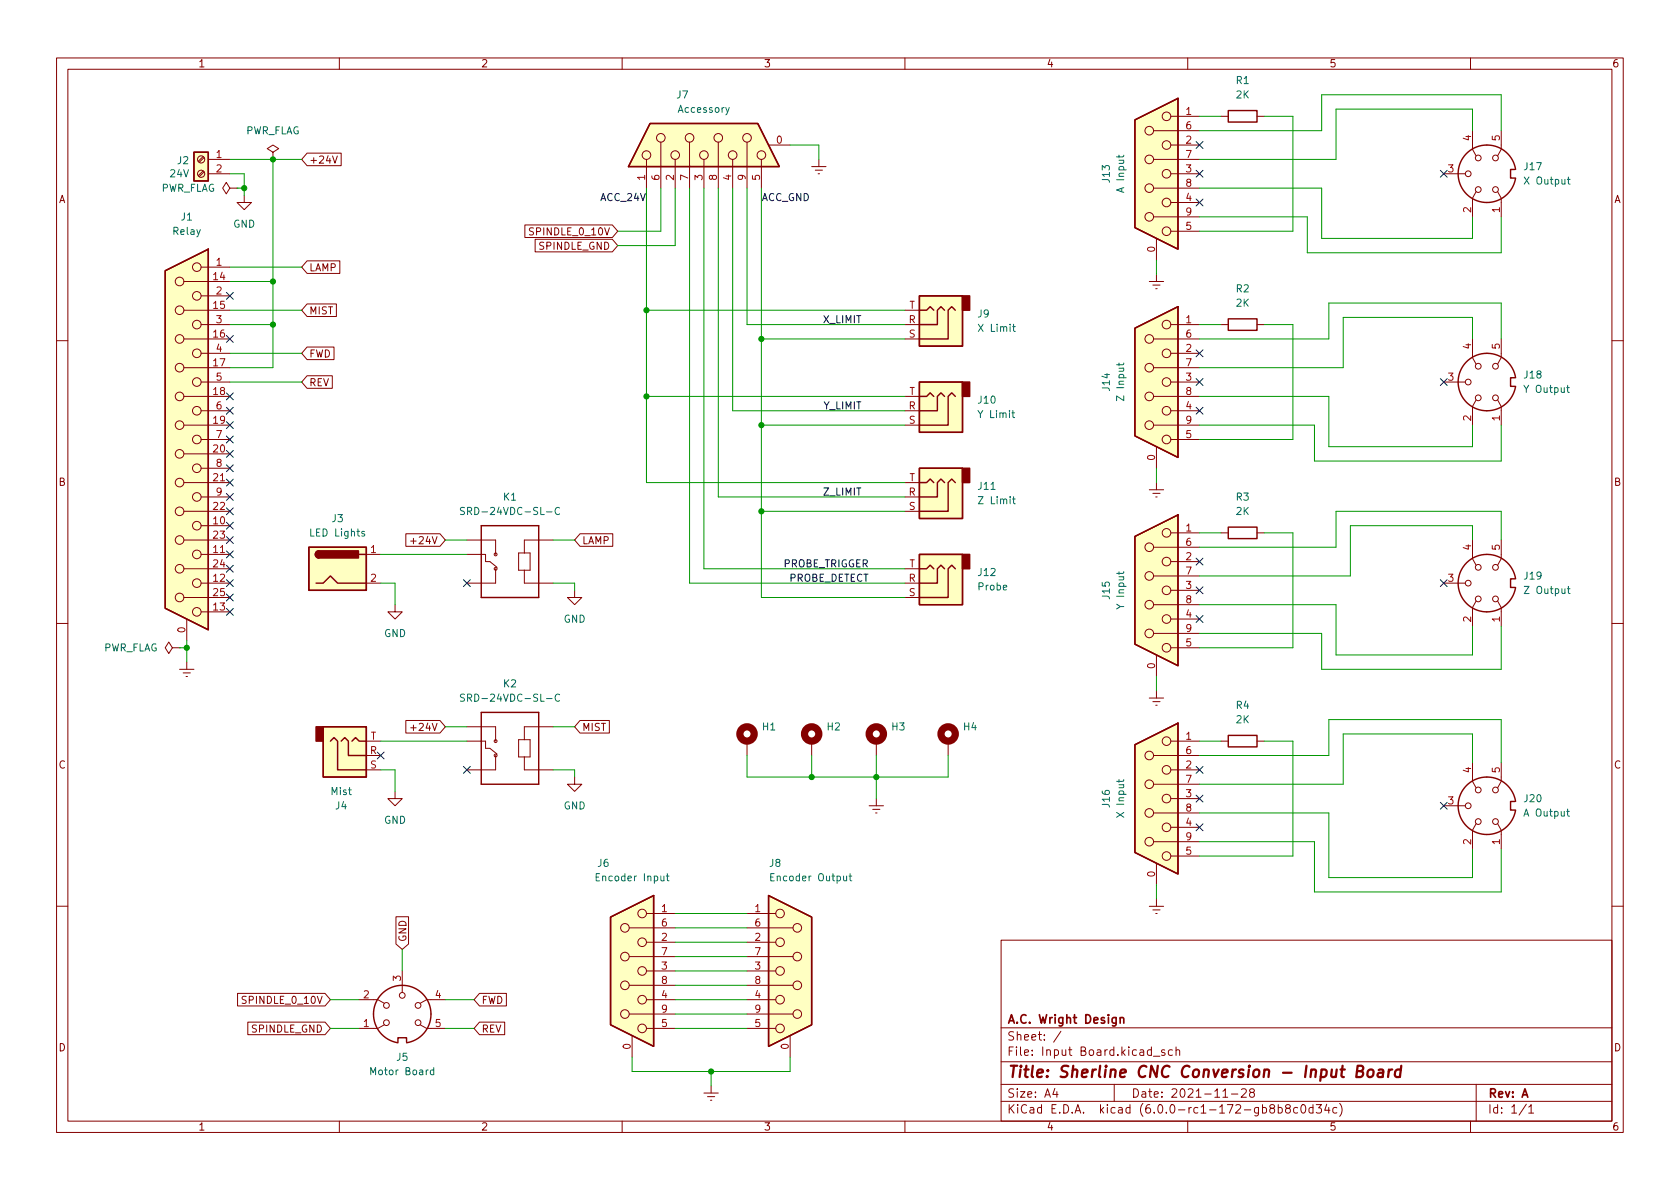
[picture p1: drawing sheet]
<svg xmlns="http://www.w3.org/2000/svg" width="297mm" height="210mm" viewBox="0 0 297 210" stroke-linecap="round" stroke-linejoin="round" font-family="sans-serif">
<g fill="none" stroke="#840000" stroke-width=".18">
<path d="M10 10.2h277v190.1h-277zM12 12.2h273v186.1h-273zM60 10.2v2M110 10.2v2M160 10.2v2M210 10.2v2M260 10.2v2M35.9 30.2l-.8 .9M35.9 27.7l-.8 .8M36.1 30.4l-.9 .8M36.1 27.9l-.9 .8M36.8 30.7h3.8"/>
<path d="M36.8 28.2h3.8M40.6 33.3l-.6-1-.6 1 .6 1 .6-1h1.3M41.9 33.3h.1M43.2 34.5v1.3h1.2l-1.2 1.3-1.3-1.3h1.3M48.3 26.9l1-.6-1-.7-1.1 .7 1.1 .6v1.3M48.3 28.2h.1M54.3 27.1h6v2.2h-6l-1-1.1zM58.8 27.6l.4 1.3 .4-1.3M92.8 39.8h15.5l.9 1.1-.9 1.1h-15.5zM114.3 28.2v5.1M116.8 25.1v8.2M119.4 28.2v5.1"/>
<path d="M121.9 25.1v8.2M124.5 28.2v5.1M127 25.1v8.2M129.5 28.2v5.1M132.1 25.1v8.2M134.6 28.2v5.1M135.9 25.6h3.8M143.5 29.5h2.5M144.1 30.1h1.3M144.7 30.7h.2M144.8 28.2v1.3M204 38.3h8.1"/>
<path d="M204 33.3h8.1M204 28.2h8.1M204 23.1h8.1M207 35.8h5.1M207 30.7h5.1M207 25.6h5.1M207 20.6h5.1M215.9 20.6h1.3M222.2 20.6h1.3M255.3 30.7h3.8M260.3 23.1v3.3l.7 1.2M261 33.9l-.7 1.1v3.3"/>
<path d="M264.8 33.9l.6 1.1v3.3M265.4 23.1v3.3l-.6 1.2M32.5 49.8h8.1M32.5 59.9h8.1M32.5 54.9h8.1M35.6 57.4h5M35.6 52.3h5M35.6 47.2h5M54.3 46.1h5.8v2.2h-5.8l-1-1.1zM54.3 53.7h5.2v2.3h-5.2l-1-1.1zM94.3 40.3h-.5l-.1 .1v.4l.5 .2 .1 .3-.2 .3-.5-.1M94.6 42.3h13.7l.9 1.1-.9 1.1h-13.7z"/>
<path d="M160 57.4h2.6M160 59.9h2.6M160 54.9h2.6M203.2 49.8h2.5M203.8 50.4h1.3M204 59.9h8.1M204.3 51h.3M204.5 42.2v3.8M204.5 48.5v1.3M207 40.9h5.1M207 57.4h5.1M215.9 57.4h1.3"/>
<path d="M222.2 57.4h1.3M260.3 59.9v3.3l.7 1.2M265.4 59.9v3.3l-.6 1.2M10 60.2h2M32.5 75.2h8.1M32.5 70.1h8.1M32.5 65h8.1M35.6 77.7h5M35.6 72.6h5M35.6 67.6h5M35.6 62.5h5M54.3 61.4h4.8v2.2h-4.8l-1-1.1z"/>
<path d="M54.3 66.4h4.5v2.3h-4.5l-1-1.1zM160 75.2h2.6M160 72.6h2.6M160 70.1h2.6M204 75.2h8.1M204 70.1h8.1M204 65h8.1M204.5 79v3.8M207 77.7h5.1M207 72.6h5.1M207 67.6h5.1M207 62.5h5.1"/>
<path d="M255.3 67.6h3.8M261 70.7l-.7 1.2v3.3M264.8 70.7l.6 1.2v3.3M285 60.2h2M32.5 95.5h8.1M32.5 90.4h8.1M32.5 85.3h8.1M32.5 80.3h8.1M35.6 98h5M35.6 93h5M35.6 87.9h5M35.6 82.8h5"/>
<path d="M64.8 98h2.5M71.8 94.4h6l.9 1.1-.9 1.1h-6zM72.6 95.7h1M82.5 95.5h5.1v2.5M82.5 98h3.4v1.3h.7l1.3 1M91.7 97.8h2v3h-2zM97.8 95.5h-5.1v2.3M102.6 94.4h5.7v2.2h-5.7l-1-1.1zM160 90.4h2.6M160 87.9h2.6M160 85.3h2.6M203.2 86.6h2.5"/>
<path d="M203.8 87.2h1.3M204 96.8h8.1M204.3 87.9h.3M204.5 85.3v1.3M207 94.2h5.1M207 99.3h5.1M215.9 94.2h1.3M222.2 94.2h1.3M260.3 95.5v3.3l.7 1.1M265.4 95.5v3.3l-.6 1.1M10 110.2h2M30.5 114.5l-.7-1-.6 1 .6 1.1 .7-1.1h1.2"/>
<path d="M31.7 114.5h.1M31.7 118.4h2.6M32.4 119h1.3M32.5 105.7h8.1M32.5 100.6h8.1M32.9 119.6h.2M33 109.5v3.8M33 117.1v1.3M35.6 108.2h5M35.6 103.1h5M64.8 103.1h2.5M69.8 106.9v1.3h1.3l-1.3 1.3-1.2-1.3h1.2"/>
<path d="M87.6 100.6v2.5h-5.1M92.7 100.8v2.3h5.1M101.6 104.4v1.3h1.3l-1.3 1.2-1.3-1.2h1.3M160 105.7h2.6M160 103.1h2.6M160 100.6h2.6M204 112h8.1M204 106.9h8.1M204 101.8h8.1M204.5 115.8v3.8M207 114.5h5.1M207 109.5h5.1"/>
<path d="M207 104.4h5.1M255.3 103.1h3.8M261 106.3l-.7 1.1v3.3M264.8 106.3l.6 1.1v3.3M285 110.2h2M64.8 136.1h2.5M64.8 131.1h2.5M64.8 133.6h2.5M69.8 139.9v1.3h1.3l-1.3 1.3-1.2-1.3h1.2M71.8 127.4h6l.9 1.1-.9 1.1h-6zM72.6 128.7h1M82.5 128.5h5.1v2.6"/>
<path d="M82.5 131.1h3.4v1.2h.7l1.3 1M87.6 133.6v2.5h-5.1M91.7 130.8h2v3.1h-2zM92.7 133.9v2.2h5.1M97.8 128.5h-5.1v2.3M101.6 137.4v1.3h1.3l-1.3 1.2-1.3-1.2h1.3M102.6 127.4h5.1v2.2h-5.1l-1-1.1zM132.1 131.1v2.5M143.5 131.1v2.5M154.9 131.1v2.5M167.6 131.1v2.5M203.2 123.4h2.5"/>
<path d="M203.8 124.1h1.3M204 133.6h8.1M204 138.7h8.1M204.3 124.7h.3M204.5 122.2v1.2M207 136.1h5.1M207 131.1h5.1M215.9 131.1h1.3M222.2 131.1h1.3M260.3 134.9v3.3l.7 1.1M265.4 134.9v3.3l-.6 1.1M153.7 142.5h2.5"/>
<path d="M154.3 143.1h1.3M154.8 143.8h.3M154.9 141.2v1.3M204 143.8h8.1M204 148.8h8.1M204.5 152.6v3.9M204.5 159v1.3M207 151.4h5.1M207 146.3h5.1M207 141.2h5.1M255.3 142.5h3.8M261 145.7l-.7 1.1v3.3"/>
<path d="M264.8 145.7l.6 1.1v3.3M10 160.2h2M42 175.7h15.5l.9 1.1-.9 1.1h-15.5zM43.5 176.2h-.5l-.1 .1v.4l.5 .2 .1 .3-.2 .2h-.5M63.5 176.8h3.3l1.1 .6M70 162.1h2.2v4.8l-1.1 1-1.1-1zM71.1 171.7v3.8M78.7 176.8h-3.3l-1.1 .6M84.8 175.7h4.7v2.2h-4.7l-1-1.1zM111.3 179.3h8.1M111.3 174.2h8.1M111.3 169.2h8.1"/>
<path d="M111.3 164.1h8.1M114.3 176.8h5.1M114.3 171.7h5.1M114.3 166.6h5.1M114.3 161.5h5.1M132.1 179.3h8.1M132.1 176.8h5.1M132.1 174.2h8.1M132.1 171.7h5.1M132.1 169.2h8.1M132.1 166.6h5.1M132.1 164.1h8.1"/>
<path d="M132.1 161.5h5.1M177 166.3h108v32h-108zM203.2 160.3h2.5M203.8 160.9h1.3M204.3 161.5h.3M285 160.2h2M43.8 180.7h13.7l.9 1.2-.9 1.1h-13.7zM60 198.3v2M67.9 181.2l-1.1 .7h-3.3M74.3 181.2l1.1 .7h3.3M84.8 180.7h4.4v2.3h-4.4l-1-1.1zM110 198.3v2"/>
<path d="M111.8 183.1v3.8M114.3 181.9h5.1M124.5 193.3h2.5M125.1 193.9h1.3M125.6 194.6h.3M125.7 192v1.3M132.1 181.9h5.1M139.7 183.1v3.8M160 198.3v2M177 194.8h108M177 191.8h108M177 187.8h108"/>
<path d="M177 181.8h108M186.5 192.5l-.4 1h1M186.9 193v1M187.6 182.4l-1.3 1.9M197 191.8v3M203.9 186.8h1.2M205.9 185.7l-.3-.1-.2 .2v.3l.5 .1v.4h-.5M207.3 185.7l-.4-.1-.3 .3v.4l.1 .3h.6M207.9 185.8l.2-.2 .4 .1 .1 .9M207.9 185.1v1.5M210 198.3v2M216.2 194h.9"/>
<path d="M217.7 193.5h1.2M219.5 192.7l.6-.2 .2 .2 .1 .3-1 1h1M221.2 193.2l-.3-.3 .1-.2 .2-.2 .4 .1 .2 .2-.1 .2-.6 .2-.2 .3 .1 .4 .2 .1h.4l.2-.3-.1-.4-.2-.1M224.8 196l-.3-.3 .1-.2 .2-.2 .4 .1 .2 .2-.1 .2-.7 .2-.1 .3v.2l.3 .3h.4l.2-.3-.1-.4-.2-.1M226 195.9l.4-.1 .3 .3v.4l-.1 .3h-.6M226 195.3v1.5M227.6 196l-.3-.3 .1-.2 .2-.2 .4 .1 .1 .2v.2l-.7 .2-.1 .3 .1 .4 .2 .1h.3l.2-.3v-.2l-.2-.3M229.4 195.9l-.4-.1-.3 .3v.4l.2 .3h.5M230.2 195.4l.2-.1a.81 .81 0 0 1 .5 .7 .81 .81 0 0 1-.3 .8h-.1a.81 .81 0 0 1-.6-.6 .81 .81 0 0 1 .3-.8zM232.1 195.9l-.4-.1-.3 .3v.4l.2 .3h.5M232.1 195.3v1.5M232.7 195.3h.9l-.5 .6 .5 .1v.7l-.2 .1h-.5l-.2-.1"/>
<path d="M234.6 195.3l-.4 1h.9M234.9 195.8v1M236.4 195.9l-.5-.1-.3 .3v.4l.2 .3h.6M236.9 195.1a1.72 1.72 0 0 1 0 2.3M260 198.3v2M261 191.8v6.5M269.9 195.3l-1.3 1.9M270.3 195.8l.4-.5v1.5M270.3 196.8h.9"/>
<circle cx="35.6" cy="28.2" r=".63"/>
<circle cx="35.6" cy="30.7" r=".63"/>
<circle cx="114.3" cy="27.4" r=".76"/>
<circle cx="116.8" cy="24.4" r=".76"/>
<circle cx="119.4" cy="27.4" r=".76"/>
<circle cx="121.9" cy="24.4" r=".76"/>
<circle cx="124.5" cy="27.4" r=".76"/>
<circle cx="127" cy="24.4" r=".76"/>
<circle cx="129.5" cy="27.4" r=".76"/>
<circle cx="132.1" cy="24.4" r=".76"/>
<circle cx="134.6" cy="27.4" r=".76"/>
<circle cx="203.2" cy="38.3" r=".76"/>
<circle cx="203.2" cy="28.2" r=".76"/>
<circle cx="203.2" cy="23.1" r=".76"/>
<circle cx="203.2" cy="33.3" r=".76"/>
<circle cx="206.2" cy="25.6" r=".76"/>
<circle cx="206.2" cy="35.8" r=".76"/>
<circle cx="206.2" cy="20.6" r=".76"/>
<circle cx="206.2" cy="30.7" r=".76"/>
<circle cx="259.6" cy="30.7" r=".51"/>
<circle cx="261.4" cy="33.5" r=".51"/>
<circle cx="261.4" cy="27.9" r=".51"/>
<circle cx="264.4" cy="33.5" r=".51"/>
<circle cx="264.4" cy="27.9" r=".51"/>
<circle cx="31.7" cy="54.9" r=".76"/>
<circle cx="31.7" cy="49.8" r=".76"/>
<circle cx="31.7" cy="59.9" r=".76"/>
<circle cx="34.8" cy="47.2" r=".76"/>
<circle cx="34.8" cy="52.3" r=".76"/>
<circle cx="34.8" cy="57.4" r=".76"/>
<circle cx="203.2" cy="59.9" r=".76"/>
<circle cx="206.2" cy="57.4" r=".76"/>
<circle cx="206.2" cy="40.9" r=".76"/>
<circle cx="31.7" cy="70.1" r=".76"/>
<circle cx="31.7" cy="75.2" r=".76"/>
<circle cx="31.7" cy="65" r=".76"/>
<circle cx="34.8" cy="77.7" r=".76"/>
<circle cx="34.8" cy="62.5" r=".76"/>
<circle cx="34.8" cy="67.6" r=".76"/>
<circle cx="34.8" cy="72.6" r=".76"/>
<circle cx="203.2" cy="75.2" r=".76"/>
<circle cx="203.2" cy="65" r=".76"/>
<circle cx="203.2" cy="70.1" r=".76"/>
<circle cx="206.2" cy="67.6" r=".76"/>
<circle cx="206.2" cy="77.7" r=".76"/>
<circle cx="206.2" cy="72.6" r=".76"/>
<circle cx="206.2" cy="62.5" r=".76"/>
<circle cx="259.6" cy="67.6" r=".51"/>
<circle cx="261.4" cy="64.8" r=".51"/>
<circle cx="261.4" cy="70.4" r=".51"/>
<circle cx="264.4" cy="70.4" r=".51"/>
<circle cx="264.4" cy="64.8" r=".51"/>
<circle cx="31.7" cy="85.3" r=".76"/>
<circle cx="31.7" cy="95.5" r=".76"/>
<circle cx="31.7" cy="80.3" r=".76"/>
<circle cx="31.7" cy="90.4" r=".76"/>
<circle cx="34.8" cy="93" r=".76"/>
<circle cx="34.8" cy="82.8" r=".76"/>
<circle cx="34.8" cy="87.9" r=".76"/>
<circle cx="34.8" cy="98" r=".76"/>
<circle cx="87.6" cy="98" r=".25"/>
<circle cx="203.2" cy="96.8" r=".76"/>
<circle cx="206.2" cy="94.2" r=".76"/>
<circle cx="206.2" cy="99.3" r=".76"/>
<circle cx="31.7" cy="105.7" r=".76"/>
<circle cx="31.7" cy="100.6" r=".76"/>
<circle cx="34.8" cy="103.1" r=".76"/>
<circle cx="34.8" cy="108.2" r=".76"/>
<circle cx="87.6" cy="100.6" r=".25"/>
<circle cx="203.2" cy="112" r=".76"/>
<circle cx="203.2" cy="101.8" r=".76"/>
<circle cx="203.2" cy="106.9" r=".76"/>
<circle cx="206.2" cy="104.4" r=".76"/>
<circle cx="206.2" cy="114.5" r=".76"/>
<circle cx="206.2" cy="109.5" r=".76"/>
<circle cx="259.6" cy="103.1" r=".51"/>
<circle cx="261.4" cy="100.3" r=".51"/>
<circle cx="261.4" cy="105.9" r=".51"/>
<circle cx="264.4" cy="105.9" r=".51"/>
<circle cx="264.4" cy="100.3" r=".51"/>
<circle cx="87.6" cy="133.6" r=".25"/>
<circle cx="87.6" cy="131.1" r=".25"/>
<circle cx="203.2" cy="138.7" r=".76"/>
<circle cx="203.2" cy="133.6" r=".76"/>
<circle cx="206.2" cy="131.1" r=".76"/>
<circle cx="206.2" cy="136.1" r=".76"/>
<circle cx="261.4" cy="139.7" r=".51"/>
<circle cx="264.4" cy="139.7" r=".51"/>
<circle cx="203.2" cy="148.8" r=".76"/>
<circle cx="203.2" cy="143.8" r=".76"/>
<circle cx="206.2" cy="141.2" r=".76"/>
<circle cx="206.2" cy="146.3" r=".76"/>
<circle cx="206.2" cy="151.4" r=".76"/>
<circle cx="259.6" cy="142.5" r=".51"/>
<circle cx="261.4" cy="145.3" r=".51"/>
<circle cx="264.4" cy="145.3" r=".51"/>
<circle cx="68.3" cy="177.8" r=".51"/>
<circle cx="71.1" cy="176" r=".51"/>
<circle cx="73.9" cy="177.8" r=".51"/>
<circle cx="110.5" cy="179.3" r=".76"/>
<circle cx="110.5" cy="174.2" r=".76"/>
<circle cx="110.5" cy="164.1" r=".76"/>
<circle cx="110.5" cy="169.2" r=".76"/>
<circle cx="113.5" cy="176.8" r=".76"/>
<circle cx="113.5" cy="171.7" r=".76"/>
<circle cx="113.5" cy="161.5" r=".76"/>
<circle cx="113.5" cy="166.6" r=".76"/>
<circle cx="137.9" cy="176.8" r=".76"/>
<circle cx="137.9" cy="166.6" r=".76"/>
<circle cx="137.9" cy="161.5" r=".76"/>
<circle cx="137.9" cy="171.7" r=".76"/>
<circle cx="141" cy="164.1" r=".76"/>
<circle cx="141" cy="179.3" r=".76"/>
<circle cx="141" cy="174.2" r=".76"/>
<circle cx="141" cy="169.2" r=".76"/>
<circle cx="68.3" cy="180.8" r=".51"/>
<circle cx="73.9" cy="180.8" r=".51"/>
<circle cx="113.5" cy="181.9" r=".76"/>
<circle cx="137.9" cy="181.9" r=".76"/>
</g>
<path d="M239.9 189.4l.9-.1a.46 .46 0 0 0 .3-.4 .46 .46 0 0 0-.4-.4h-.7l-.2 2h.8a.53 .53 0 0 0 .4-.5 .53 .53 0 0 0-.4-.6M241.9 189.3a.52 .52 0 0 1 .6-.2 .52 .52 0 0 1 .4 .4l-.1 .6a.55 .55 0 0 1-.5 .4 .55 .55 0 0 1-.5-.4zM243.8 189.2l.2-.1 .5 .1v1.3M244.6 189.6l-.7 .1a.4 .4 0 0 0-.3 .3 .4 .4 0 0 0 .2 .5l.7-.1M245.6 189.1l-.2 1.4M246.2 189.1l-.4 .1-.3 .3M247.7 189.2a.66 .66 0 0 0-1 .3l-.1 .6 .2 .3 .1 .1 .6-.1M247.8 188.5l-.3 2" fill="none" stroke="#840000" stroke-width=".4"/>
<path d="M198.1 179.9v1M198.1 180.1l.2-.2 .3 .1 .1 .9" fill="none" stroke="#840000" stroke-width=".3"/>
<g fill="none" stroke="#840000" stroke-width=".25">
<path d="M217.2 19.6h5v2h-5zM34.3 26.9h2.5v5.1h-2.5zM114.9 21.8h19.1l3.8 7.7h-26.7zM200.7 21.2l7.6-3.8v26.7l-7.6-3.8zM267.8 30h-.7v1.5h.7M268 30a5.1 5.1 0 0 0-7.9-3.6 5.1 5.1 0 0 0 0 8.6 5.1 5.1 0 0 0 7.9-3.5M29.2 47.9l7.6-3.8v67.3l-7.6-3.8zM162.6 52.3h7.6v8.9h-7.6zM162.6 54.9h1.2l.7-.7 .6 .7M167 54.9l-.6-.7-.7 .7v2.5h-3.1M168.9 54.9l-.6-.7-.7 .7v5h-5M200.7 58l7.6-3.8v26.7l-7.6-3.8z"/>
<path d="M217.2 56.4h5v2h-5zM162.6 67.6h7.6v8.8h-7.6zM162.6 70.1h1.2l.7-.6 .6 .6M167 70.1l-.6-.6-.7 .6v2.5h-3.1M168.9 70.1l-.6-.6-.7 .6v5.1h-5M267.8 66.8h-.7v1.5h.7M268 66.8a5.1 5.1 0 0 0-7.9-3.5 5.1 5.1 0 0 0 0 8.5 5.1 5.1 0 0 0 7.9-3.5M54.6 96.8h10.2v7.6h-10.2zM56.4 97.4a.64 .64 0 0 0-.6 .6 .64 .64 0 0 0 .6 .7M63.5 98h1.3M85.1 93h10.1v12.7h-10.1zM162.6 82.8h7.6v8.9h-7.6z"/>
<path d="M162.6 98h7.6v8.9h-7.6zM162.6 85.3h1.2l.7-.6 .6 .6M167 85.3l-.6-.6-.7 .6v2.6h-3.1M168.9 85.3l-.6-.6-.7 .6v5.1h-5M200.7 94.9l7.6-3.8v26.6l-7.6-3.8zM217.2 93.2h5v2h-5zM55.9 103.1h1.2l1.3-1.3 1.3 1.3h5.1M162.6 100.6h1.2l.7-.7 .6 .7M167 100.6l-.6-.7-.7 .7v2.5h-3.1M168.9 100.6l-.6-.7-.7 .7v5.1h-5M267.8 102.4h-.7v1.5h.7M268 102.4a5.1 5.1 0 0 0-7.9-3.6 5.1 5.1 0 0 0 0 8.6 5.1 5.1 0 0 0 7.9-3.5"/>
<path d="M57.1 128.5h7.7v8.9h-7.7zM58.4 131.1l.7-.7 .6 .7v5h5.1M60.3 131.1l.7-.7 .6 .7v2.5h3.2M62.2 131.1l.7-.7 .6 .7h1.3M85.1 126h10.1v12.7h-10.1zM200.7 131.7l7.6-3.8v26.7l-7.6-3.9zM217.2 130h5v2.1h-5zM135.9 158.4l7.6 3.8v19l-7.6 3.8zM267.8 141.7h-.7v1.6h.7M268 141.7a5.1 5.1 0 0 0-7.9-3.5 5.1 5.1 0 0 0 0 8.6 5.1 5.1 0 0 0 7.9-3.5M107.9 162.2l7.7-3.8v26.6l-7.7-3.8zM70.4 184.4a5.1 5.1 0 0 1-3.6-7.8 5.1 5.1 0 0 1 8.6 0 5.1 5.1 0 0 1-3.5 7.8"/>
<path d="M70.4 184.3v-.8h1.5v.8"/>
</g>
<g fill="none" stroke="#006464" stroke-width=".18">
<path d="M128.9 19l-.4 1.2-.2 .1M197.8 27.4v.5M198.7 27.4l-.2 .3h-1.1M277.1 31.7h.5M277.3 31.3v1.1l.3 .2M179 57.8h.5M179.2 57.3v1.1l.3 .2M178.9 73h.5M179.1 72.6v1.1l.3 .1M197.8 64.2v.5M198.7 64.2l-.2 .3h-1.1M277 68.6h.5"/>
<path d="M277.2 68.1v1.1l.3 .2M64.4 94h-.3l-.1 .1v.2l.4 .1v.3h-.4M82.1 89.8l-.5-.1-.1 .1v.4l.5 .2 .1 .4-.2 .2-.5-.1M98.9 89.8a.6 .6 0 0 0-.8 .5 .6 .6 0 0 0 .6 .7l.2-.1M179 88.2h.5M179.2 87.8v1.1l.3 .2M197.8 101.1v.5M198.7 101.1l-.2 .3h-1.1M277.1 104.1h.5M277.3 103.7v1.1l.3 .2M82.1 122.8l-.5-.1-.1 .2v.3l.5 .3 .1 .3-.2 .2h-.5M98.9 122.9a.6 .6 0 0 0-.8 .4 .6 .6 0 0 0 .6 .7l.2-.1"/>
<path d="M197.8 137.9v.4M198.7 137.9l-.2 .3h-1.1M117.8 154.9h.5M118 154.5v1.1l.3 .2M149.2 154.9v.8l.3 .1 .2-.2M149.7 154.9v.9M150.1 154.9h.5M150.3 154.5v1.1l.3 .2M277 143.5h.5M277.2 143.1v1l.3 .2M76.7 189.3l-.4-.1-.2 .2 .1 .6h.5M76.7 188.8v1.3"/>
</g>
<g fill="#ffffc2" stroke="#ffffc2" stroke-width=".18">
<path d="M107.9 162.2l7.7-3.8v26.6l-7.7-3.8z"/>
<path d="M200.7 21.2l7.6-3.8v26.7l-7.6-3.8z"/>
<path d="M29.2 47.9l7.6-3.8v67.3l-7.6-3.8z"/>
<path d="M57.1 128.5h7.7v8.9h-7.7z"/>
<path d="M114.9 21.8h19.1l3.8 7.7h-26.7z"/>
<path d="M162.6 67.6h7.6v8.8h-7.6z"/>
<path d="M162.6 52.3h7.6v8.9h-7.6z"/>
<path d="M135.9 158.4l7.6 3.8v19l-7.6 3.8z"/>
<path d="M34.3 26.9h2.5v5.1h-2.5z"/>
<path d="M162.6 82.8h7.6v8.9h-7.6z"/>
<path d="M162.6 98h7.6v8.9h-7.6z"/>
<path d="M200.7 58l7.6-3.8v26.7l-7.6-3.8z"/>
<path d="M200.7 94.9l7.6-3.8v26.6l-7.6-3.8z"/>
<path d="M54.6 96.8h10.2v7.6h-10.2z"/>
<path d="M200.7 131.7l7.6-3.8v26.7l-7.6-3.9z"/>
</g>
<g fill="none" stroke="#840000" stroke-width="1.3">
<circle cx="132.1" cy="129.8" r="1.27"/>
<circle cx="143.5" cy="129.8" r="1.27"/>
<circle cx="154.9" cy="129.8" r="1.27"/>
<circle cx="167.6" cy="129.8" r="1.27"/>
</g>
<g fill="#840000" stroke="#840000" stroke-width=".25">
<path d="M55.9 128.5h1.2v2.6h-1.2z"/>
<path d="M170.2 67.6h1.2v2.5h-1.2z"/>
<path d="M170.2 52.3h1.2v2.6h-1.2z"/>
<path d="M170.2 82.8h1.2v2.5h-1.2z"/>
<path d="M170.2 98h1.2v2.6h-1.2z"/>
<path d="M55.9 97.6l.5-.2v1.3a.64 .64 0 0 1-.6-.4 .64 .64 0 0 1 .1-.7z"/>
<path d="M56.4 97.4h7v1.3h-7z"/>
</g>
<g fill="none" stroke="#009600" stroke-width=".18">
<path d="M40.6 28.2h12.7M40.6 30.7h2.6v3.8M41.9 33.3h1.3M48.3 28.2v36.8h-7.7M114.3 33.3v52h45.7M116.8 33.3v7.6h-7.6M119.4 33.3v10.1h-10.2M121.9 33.3v69.8h38.1M124.5 33.3v67.3h35.5M127 33.3v54.6h33M129.5 33.3v39.3h30.5M132.1 33.3v24.1h27.9"/>
<path d="M134.6 33.3v72.4h25.4M139.7 25.6h5.1v2.6M212.1 33.3h21.6v8.9h26.6v-3.9M212.1 38.3h19v6.4h34.3v-6.4M212.1 23.1h21.6v-6.3h31.7v6.3M212.1 20.6h3.8M223.5 20.6h5.1v20.3h-16.5M260.3 23.1v-3.8h-24.1v8.9h-24.1M40.6 47.2h12.7M40.6 54.9h12.7M40.6 57.4h7.7M40.6 49.8h7.7"/>
<path d="M114.3 54.9h45.7M134.6 59.9h25.4M204.5 46v2.5M212.1 59.9h22.8v-6.3h30.5v6.3M212.1 57.4h3.8M223.5 57.4h5.1v20.3h-16.5M260.3 59.9v-3.8h-22.8v8.9h-25.4M40.6 62.5h12.7M40.6 67.6h12.7M114.3 70.1h45.7M134.6 75.2h25.4M212.1 75.2h20.3v6.3h33v-6.3"/>
<path d="M212.1 70.1h22.8v8.9h25.4v-3.8M67.3 98h15.2M78.7 95.5h3.8M97.8 95.5h3.8M134.6 90.4h25.4M204.5 82.8v2.5M212.1 94.2h3.8M223.5 94.2h5.1v20.3h-16.5M260.3 95.5v-2.5h-21.5v8.8h-26.7M265.4 95.5v-5.1h-29.2v6.4h-24.1M31.7 114.5h1.3M33 113.3v3.8"/>
<path d="M67.3 103.1h2.5v3.8M97.8 103.1h3.8v1.3M204.5 119.6v2.6M212.1 106.9h24.1v8.9h24.1v-5.1M265.4 110.7v7.7h-31.7v-6.4h-21.6M67.3 136.1h2.5v3.8M67.3 131.1h15.2M78.7 128.5h3.8M97.8 136.1h3.8v1.3M97.8 128.5h3.8M132.1 133.6v3.8h35.5v-3.8M143.5 133.6v3.8"/>
<path d="M154.9 133.6v7.6M212.1 133.6h22.8v-6.4h30.5v7.7M212.1 131.1h3.8M223.5 131.1h5.1v20.3h-16.5M260.3 134.9v-5.1h-22.8v8.9h-25.4M204.5 156.5v2.5M212.1 148.8h20.3v8.9h33v-7.6M212.1 143.8h22.8v11.4h25.4v-5.1M58.4 176.8h5.1M71.1 167.9v3.8M78.7 176.8h5.1M119.4 171.7h12.7"/>
<path d="M119.4 169.2h12.7M119.4 161.5h12.7M119.4 166.6h12.7M119.4 164.1h12.7M119.4 179.3h12.7M119.4 174.2h12.7M119.4 176.8h12.7M58.4 181.9h5.1M78.7 181.9h5.1M111.8 186.9v2.6h27.9v-2.6M119.4 181.9h12.7M125.7 189.5v2.5"/>
</g>
<g fill="none" stroke="#000084" stroke-width=".18">
<path d="M211.5 35.2l1.2 1.2M211.5 30.1l1.2 1.2M211.5 25l1.2 1.3M212.7 35.2l-1.2 1.2M212.7 30.1l-1.2 1.2M212.7 25l-1.2 1.3M254.7 30.1l1.2 1.2M255.9 30.1l-1.2 1.2M40 59.3l1.2 1.2M40 51.7l1.2 1.2M41.2 59.3l-1.2 1.2M41.2 51.7l-1.2 1.2"/>
<path d="M40 79.6l1.2 1.3M40 77.1l1.2 1.2M40 74.6l1.2 1.2M40 72l1.2 1.2M40 69.5l1.2 1.2M41.2 79.6l-1.2 1.3M41.2 77.1l-1.2 1.2M41.2 74.6l-1.2 1.2M41.2 72l-1.2 1.2M41.2 69.5l-1.2 1.2M211.5 66.9l1.2 1.3M211.5 61.9l1.2 1.2"/>
<path d="M211.5 72l1.2 1.2M212.7 66.9l-1.2 1.3M212.7 61.9l-1.2 1.2M212.7 72l-1.2 1.2M254.7 66.9l1.2 1.3M255.9 66.9l-1.2 1.3M40 97.4l1.2 1.2M40 92.3l1.2 1.3M40 89.8l1.2 1.2M40 94.9l1.2 1.2M40 100l1.2 1.2M40 87.3l1.2 1.2"/>
<path d="M40 84.7l1.2 1.2M40 82.2l1.2 1.2M41.2 97.4l-1.2 1.2M41.2 92.3l-1.2 1.3M41.2 89.8l-1.2 1.2M41.2 94.9l-1.2 1.2M41.2 100l-1.2 1.2M41.2 87.3l-1.2 1.2M41.2 84.7l-1.2 1.2M41.2 82.2l-1.2 1.2M211.5 98.7l1.2 1.2M212.7 98.7l-1.2 1.2"/>
<path d="M40 107.6l1.2 1.2M40 105l1.2 1.3M40 102.5l1.2 1.2M41.2 107.6l-1.2 1.2M41.2 105l-1.2 1.3M41.2 102.5l-1.2 1.2M81.9 102.5l1.3 1.2M83.2 102.5l-1.3 1.2M211.5 103.8l1.2 1.2M211.5 108.9l1.2 1.2M212.7 103.8l-1.2 1.2M212.7 108.9l-1.2 1.2"/>
<path d="M254.7 102.5l1.2 1.2M255.9 102.5l-1.2 1.2M66.7 133l1.2 1.2M67.9 133l-1.2 1.2M81.9 135.5l1.3 1.2M83.2 135.5l-1.3 1.2M211.5 135.5l1.2 1.2M212.7 135.5l-1.2 1.2M211.5 140.6l1.2 1.2M211.5 145.7l1.2 1.2M212.7 140.6l-1.2 1.2M212.7 145.7l-1.2 1.2"/>
<path d="M254.7 141.9l1.2 1.2M255.9 141.9l-1.2 1.2"/>
</g>
<g fill="#009600" stroke="#009600" stroke-width=".18">
<circle cx="48.3" cy="28.2" r=".46"/>
<circle cx="43.2" cy="33.3" r=".46"/>
<circle cx="48.3" cy="57.4" r=".46"/>
<circle cx="48.3" cy="49.8" r=".46"/>
<circle cx="134.6" cy="90.4" r=".46"/>
<circle cx="125.7" cy="189.5" r=".46"/>
<circle cx="143.5" cy="137.4" r=".46"/>
<circle cx="154.9" cy="137.4" r=".46"/>
<circle cx="134.6" cy="59.9" r=".46"/>
<circle cx="134.6" cy="75.2" r=".46"/>
<circle cx="114.3" cy="70.1" r=".46"/>
<circle cx="114.3" cy="54.9" r=".46"/>
<circle cx="33" cy="114.5" r=".46"/>
</g>
<text font-size="2.8" fill="#840000" x="178" y="190.6">Title: Sherline CNC Conversion - Input Board</text>
<g font-size="2.1" fill="#840000">
<text x="178" y="184">Sheet: /</text>
<text x="178" y="181">A.C. Wright Design</text>
<text x="178" y="186.7">File: Input Board.kicad_sch</text>
<text x="178" y="196.9">KiCad E.D.A. kicad (6.0.0-rc1-172-gb8b8c0d34c)</text>
<text x="178" y="194.1">Size: A4</text>
<text x="200" y="194.1">Date: 2021-11-28</text>
<text x="263" y="194.1">Rev: A</text>
<text x="263" y="196.9">Id: 1/1</text>
</g>
<g font-size="1.8" fill="#840000">
<text x="35" y="11.9">1</text>
<text x="85" y="11.9">2</text>
<text x="135" y="11.9">3</text>
<text x="185" y="11.9">4</text>
<text x="235" y="11.9">5</text>
<text x="285" y="11.9">6</text>
<text x="54.6" y="28.9">+24V</text>
<text x="10.3" y="35.9">A</text>
<text x="285.3" y="35.9">A</text>
<text x="94.2" y="41.6">SPINDLE_0_10V</text>
<text x="54.6" y="48">LAMP</text>
<text x="95.4" y="44.2">SPINDLE_GND</text>
<text x="54.6" y="55.6">MIST</text>
<text x="54.6" y="63.2">FWD</text>
<text x="54.6" y="68.3">REV</text>
<text x="10.3" y="85.9">B</text>
<text x="285.3" y="85.9">B</text>
<text x="73.3" y="96.2">+24V</text>
<text x="102.9" y="96.2">LAMP</text>
<text x="73.3" y="129.2">+24V</text>
<text x="102.9" y="129.2">MIST</text>
<text x="10.3" y="135.9">C</text>
<text x="285.3" y="135.9">C</text>
<text x="71.8" y="166.6" transform="rotate(-90 71.8 166.6)">GND</text>
<text x="43.4" y="177.5">SPINDLE_0_10V</text>
<text x="85.1" y="177.5">FWD</text>
<text x="10.3" y="185.9">D</text>
<text x="44.6" y="182.6">SPINDLE_GND</text>
<text x="85.1" y="182.6">REV</text>
<text x="285.3" y="185.9">D</text>
<text x="35" y="199.9">1</text>
<text x="85" y="199.9">2</text>
<text x="135" y="199.9">3</text>
<text x="185" y="199.9">4</text>
<text x="235" y="199.9">5</text>
<text x="285" y="199.9">6</text>
</g>
<g font-size="1.8" fill="#006464">
<text x="119.7" y="17.4">J7</text>
<text x="218.6" y="14.9">R1</text>
<text x="218.6" y="17.4">2K</text>
<text x="43.3" y="23.7">PWR_FLAG</text>
<text x="120" y="19.9">Accessory</text>
<text x="31.4" y="29">J2</text>
<text x="28.3" y="33.9">PWR_FLAG</text>
<text x="30.1" y="31.3">24V</text>
<text x="196.2" y="32.2" transform="rotate(-90 196.2 32.2)">J13</text>
<text x="198.8" y="33.8" transform="rotate(-90 198.8 33.8)">A Input</text>
<text x="269.5" y="30.1">J17</text>
<text x="269.8" y="32.6">X Output</text>
<text x="30.7" y="41.5">Relay</text>
<text x="32" y="39">J1</text>
<text x="41.2" y="40.3">GND</text>
<text x="218.6" y="51.7">R2</text>
<text x="172.9" y="56.1">J9</text>
<text x="173.3" y="58.7">X Limit</text>
<text x="218.6" y="54.2">2K</text>
<text x="173" y="71.4">J10</text>
<text x="196.2" y="69" transform="rotate(-90 196.2 69)">J14</text>
<text x="198.8" y="70.5" transform="rotate(-90 198.8 70.5)">Z Input</text>
<text x="269.5" y="66.9">J18</text>
<text x="269.7" y="69.5">Y Output</text>
<text x="173.2" y="73.9">Y Limit</text>
<text x="89" y="88.5">K1</text>
<text x="173" y="86.6">J11</text>
<text x="173.3" y="89.1">Z Limit</text>
<text x="218.6" y="88.5">R3</text>
<text x="55" y="94.9">LED Lights</text>
<text x="58.7" y="92.3">J3</text>
<text x="82.8" y="91.1">SRD-24VDC-SL-C</text>
<text x="218.6" y="91.1">2K</text>
<text x="173" y="101.8">J12</text>
<text x="173" y="104.4">Probe</text>
<text x="196.2" y="105.9" transform="rotate(-90 196.2 105.9)">J15</text>
<text x="198.8" y="107.4" transform="rotate(-90 198.8 107.4)">Y Input</text>
<text x="269.5" y="102.5">J19</text>
<text x="269.8" y="105">Z Output</text>
<text x="67.9" y="112.6">GND</text>
<text x="99.6" y="110.1">GND</text>
<text x="18.2" y="115.2">PWR_FLAG</text>
<text x="82.8" y="124.1">SRD-24VDC-SL-C</text>
<text x="89" y="121.5">K2</text>
<text x="218.6" y="125.3">R4</text>
<text x="134.8" y="129.2">H1</text>
<text x="146.3" y="129.2">H2</text>
<text x="157.7" y="129.2">H3</text>
<text x="170.4" y="129.2">H4</text>
<text x="218.6" y="127.9">2K</text>
<text x="58.6" y="140.6">Mist</text>
<text x="59.3" y="143.1">J4</text>
<text x="99.6" y="143.1">GND</text>
<text x="196.2" y="142.7" transform="rotate(-90 196.2 142.7)">J16</text>
<text x="269.5" y="141.8">J20</text>
<text x="67.9" y="145.7">GND</text>
<text x="198.8" y="144.2" transform="rotate(-90 198.8 144.2)">X Input</text>
<text x="269.7" y="144.4">A Output</text>
<text x="105.7" y="153.3">J6</text>
<text x="105.8" y="155.8">Encoder Input</text>
<text x="136.1" y="153.3">J8</text>
<text x="136.7" y="155.8">Encoder Output</text>
<text x="65.9" y="190.1">Motor Board</text>
<text x="70.1" y="187.6">J5</text>
</g>
<g font-size="1.8" fill="#a90000">
<text x="209.7" y="20.3">1</text>
<text x="209.7" y="22.9">6</text>
<text x="38.2" y="27.9">1</text>
<text x="137.3" y="25.4">0</text>
<text x="209.7" y="25.4">2</text>
<text x="209.7" y="27.9">7</text>
<text x="260.1" y="24.9" transform="rotate(-90 260.1 24.9)">4</text>
<text x="265.2" y="24.9" transform="rotate(-90 265.2 24.9)">5</text>
<text x="38.2" y="30.5">2</text>
<text x="114" y="31.9" transform="rotate(-90 114 31.9)">1</text>
<text x="116.6" y="31.9" transform="rotate(-90 116.6 31.9)">6</text>
<text x="119.1" y="31.9" transform="rotate(-90 119.1 31.9)">2</text>
<text x="121.7" y="31.9" transform="rotate(-90 121.7 31.9)">7</text>
<text x="124.2" y="31.9" transform="rotate(-90 124.2 31.9)">3</text>
<text x="126.7" y="31.9" transform="rotate(-90 126.7 31.9)">8</text>
<text x="129.3" y="31.9" transform="rotate(-90 129.3 31.9)">4</text>
<text x="131.8" y="31.9" transform="rotate(-90 131.8 31.9)">9</text>
<text x="134.4" y="31.9" transform="rotate(-90 134.4 31.9)">5</text>
<text x="209.7" y="30.5">3</text>
<text x="209.7" y="35.6">4</text>
<text x="209.7" y="33">8</text>
<text x="256" y="30.5">3</text>
<text x="209.7" y="40.6">5</text>
<text x="209.7" y="38.1">9</text>
<text x="260.1" y="37.6" transform="rotate(-90 260.1 37.6)">2</text>
<text x="265.2" y="37.6" transform="rotate(-90 265.2 37.6)">1</text>
<text x="38.2" y="47">1</text>
<text x="204.2" y="44.6" transform="rotate(-90 204.2 44.6)">0</text>
<text x="37.8" y="49.5">14</text>
<text x="38.2" y="52.1">2</text>
<text x="37.8" y="54.6">15</text>
<text x="37.8" y="59.7">16</text>
<text x="38.2" y="57.1">3</text>
<text x="160.7" y="57.1">R</text>
<text x="160.7" y="59.7">S</text>
<text x="160.7" y="54.6">T</text>
<text x="209.7" y="57.1">1</text>
<text x="209.7" y="59.7">6</text>
<text x="37.8" y="64.8">17</text>
<text x="38.2" y="62.2">4</text>
<text x="209.7" y="62.2">2</text>
<text x="209.7" y="64.8">7</text>
<text x="260.1" y="61.7" transform="rotate(-90 260.1 61.7)">4</text>
<text x="265.2" y="61.7" transform="rotate(-90 265.2 61.7)">5</text>
<text x="37.8" y="69.8">18</text>
<text x="38.2" y="67.3">5</text>
<text x="160.7" y="69.8">T</text>
<text x="209.7" y="67.3">3</text>
<text x="209.7" y="69.8">8</text>
<text x="256" y="67.3">3</text>
<text x="37.8" y="74.9">19</text>
<text x="38.2" y="72.4">6</text>
<text x="38.2" y="77.5">7</text>
<text x="160.7" y="72.4">R</text>
<text x="160.7" y="74.9">S</text>
<text x="209.7" y="72.4">4</text>
<text x="209.7" y="77.5">5</text>
<text x="209.7" y="74.9">9</text>
<text x="260.1" y="74.4" transform="rotate(-90 260.1 74.4)">2</text>
<text x="265.2" y="74.4" transform="rotate(-90 265.2 74.4)">1</text>
<text x="37.8" y="80">20</text>
<text x="38.2" y="82.5">8</text>
<text x="204.2" y="81.4" transform="rotate(-90 204.2 81.4)">0</text>
<text x="37.8" y="85.1">21</text>
<text x="38.2" y="87.6">9</text>
<text x="160.7" y="87.6">R</text>
<text x="160.7" y="85.1">T</text>
<text x="37.8" y="92.7">10</text>
<text x="37.8" y="90.2">22</text>
<text x="37.8" y="95.2">23</text>
<text x="160.7" y="90.2">S</text>
<text x="209.7" y="94">1</text>
<text x="37.8" y="97.8">11</text>
<text x="37.8" y="100.3">24</text>
<text x="65.5" y="97.8">1</text>
<text x="160.7" y="100.3">T</text>
<text x="209.7" y="99.1">2</text>
<text x="209.7" y="96.5">6</text>
<text x="209.7" y="101.6">7</text>
<text x="260.1" y="97.3" transform="rotate(-90 260.1 97.3)">4</text>
<text x="265.2" y="97.3" transform="rotate(-90 265.2 97.3)">5</text>
<text x="37.8" y="102.9">12</text>
<text x="37.8" y="107.9">13</text>
<text x="37.8" y="105.4">25</text>
<text x="65.5" y="102.9">2</text>
<text x="160.7" y="102.9">R</text>
<text x="160.7" y="105.4">S</text>
<text x="209.7" y="104.1">3</text>
<text x="209.7" y="106.7">8</text>
<text x="256" y="102.9">3</text>
<text x="32.8" y="111.9" transform="rotate(-90 32.8 111.9)">0</text>
<text x="209.7" y="109.2">4</text>
<text x="209.7" y="111.8">9</text>
<text x="260.1" y="110" transform="rotate(-90 260.1 110)">2</text>
<text x="265.2" y="110" transform="rotate(-90 265.2 110)">1</text>
<text x="204.2" y="118.2" transform="rotate(-90 204.2 118.2)">0</text>
<text x="209.7" y="114.3">5</text>
<text x="65.5" y="130.8">T</text>
<text x="209.7" y="130.8">1</text>
<text x="65.4" y="133.3">R</text>
<text x="65.5" y="135.9">S</text>
<text x="209.7" y="135.9">2</text>
<text x="209.7" y="133.3">6</text>
<text x="260.1" y="136.6" transform="rotate(-90 260.1 136.6)">4</text>
<text x="265.2" y="136.6" transform="rotate(-90 265.2 136.6)">5</text>
<text x="209.7" y="141">3</text>
<text x="209.7" y="138.4">7</text>
<text x="209.7" y="143.5">8</text>
<text x="256" y="142.2">3</text>
<text x="209.7" y="146">4</text>
<text x="209.7" y="148.6">9</text>
<text x="260.1" y="149.3" transform="rotate(-90 260.1 149.3)">2</text>
<text x="265.2" y="149.3" transform="rotate(-90 265.2 149.3)">1</text>
<text x="204.2" y="155" transform="rotate(-90 204.2 155)">0</text>
<text x="209.7" y="151.1">5</text>
<text x="117" y="161.3">1</text>
<text x="133.5" y="161.3">1</text>
<text x="117" y="166.4">2</text>
<text x="117" y="163.8">6</text>
<text x="133.5" y="166.4">2</text>
<text x="133.5" y="163.8">6</text>
<text x="70.9" y="173.5" transform="rotate(-90 70.9 173.5)">3</text>
<text x="117" y="171.4">3</text>
<text x="117" y="168.9">7</text>
<text x="117" y="174">8</text>
<text x="133.5" y="171.4">3</text>
<text x="133.5" y="168.9">7</text>
<text x="133.5" y="174">8</text>
<text x="64.3" y="176.5">2</text>
<text x="77" y="176.5">4</text>
<text x="117" y="176.5">4</text>
<text x="117" y="179.1">9</text>
<text x="133.5" y="176.5">4</text>
<text x="133.5" y="179.1">9</text>
<text x="64.3" y="181.6">1</text>
<text x="77" y="181.6">5</text>
<text x="111.5" y="185.5" transform="rotate(-90 111.5 185.5)">0</text>
<text x="117" y="181.6">5</text>
<text x="133.5" y="181.6">5</text>
<text x="139.4" y="185.5" transform="rotate(-90 139.4 185.5)">0</text>
</g>
<g font-size="1.8" fill="#0f0f0f">
<text x="106.3" y="35.5">ACC_24V</text>
<text x="134.6" y="35.5">ACC_GND</text>
<text x="145.6" y="57.1">X_LIMIT</text>
<text x="145.6" y="72.4">Y_LIMIT</text>
<text x="145.7" y="87.6">Z_LIMIT</text>
<text x="138.3" y="100.3">PROBE_TRIGGER</text>
<text x="139.3" y="102.9">PROBE_DETECT</text>
</g>
</svg>
